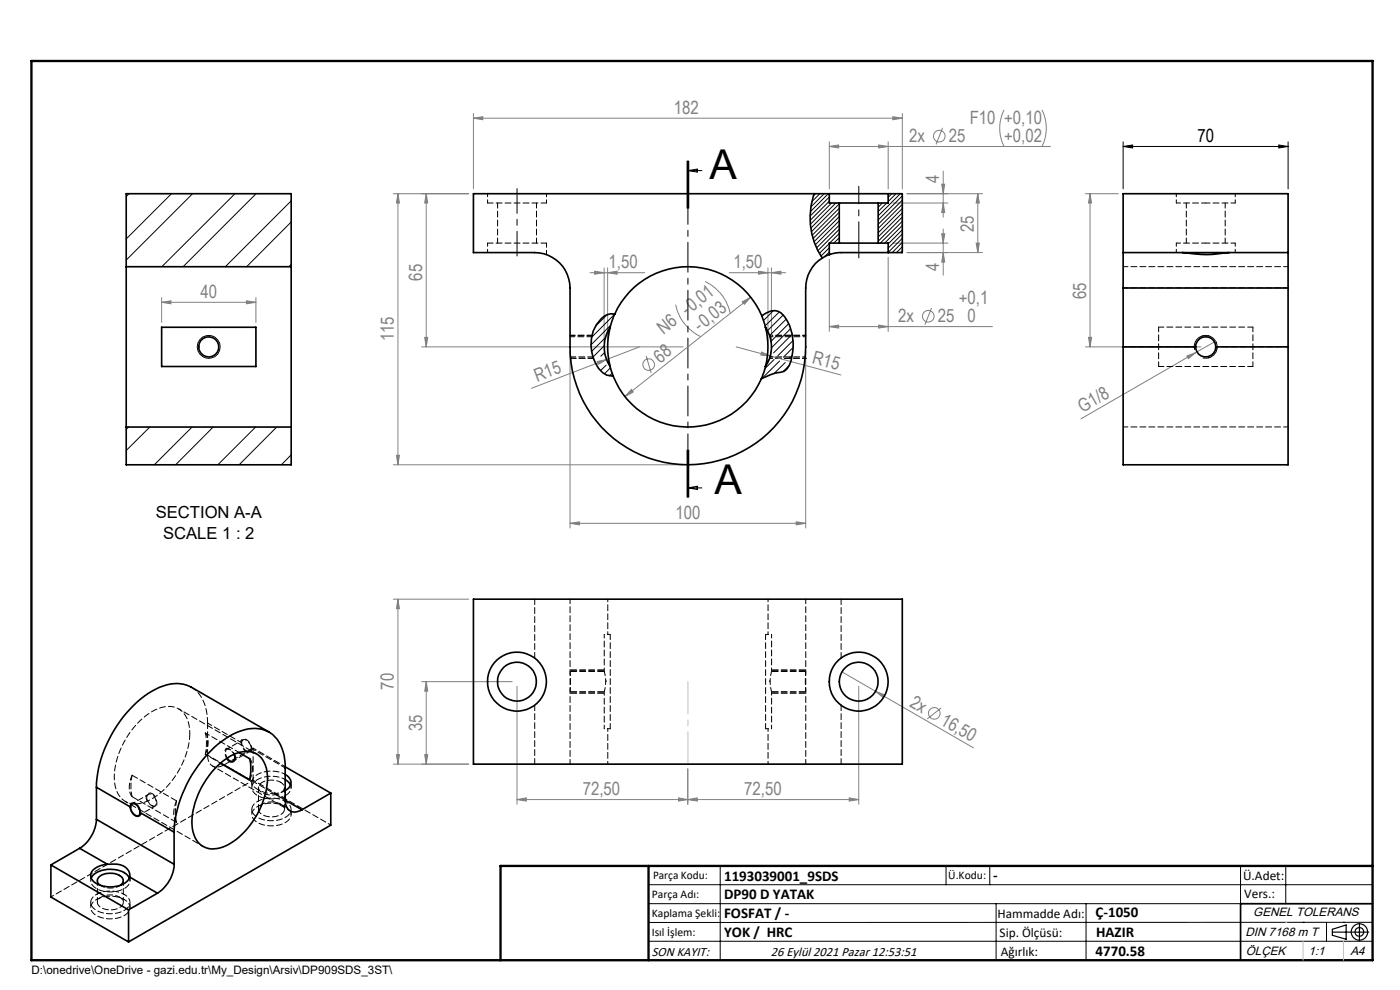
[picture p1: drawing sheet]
<svg xmlns="http://www.w3.org/2000/svg" width="297mm" height="210mm" viewBox="0 0 297 210" stroke-linecap="round" stroke-linejoin="round" font-family="sans-serif">
<g fill="none" stroke="#808080" stroke-width=".21">
<path d="M100.4 25.1l2-.3v.6zM100.4 24.1v16M100.4 25.1h91M175.9 30.1v10M175.9 31.1h46.9M175.9 31.1l2-.3v.6zM186.4 30.8l2 .3-2 .3zM188.4 30.1v10M189.4 24.8l2 .3-2 .3zM191.4 24.1v16M199.8 39.1h.6l-.3 2zM200 27.1l-1.4 3.5"/>
<path d="M200.1 36.3v9.8M213 23.3a8.6 8.6 0 0 0 0 7.8M221.1 23.3a8.6 8.6 0 0 1 0 7.8M83.4 41.1h16M84.4 41.1v57.5M84.4 41.1l.3 2h-.6zM90.4 41.1v32.5M90.4 41.1l.3 2h-.6zM125.2 57.8h11.6M126.2 57.5l2 .3-2 .4zM128.2 56.8v15.8M128.9 57.8l2-.3v.7z"/>
<path d="M128.9 56.8v15.8M149.6 59.7a9.6 9.6 0 0 1 5.3 6.8M154.7 57.8h12M160.9 57.5l2 .3-2 .4zM162.9 56.8v15.8M163.7 57.8l2-.3v.7zM163.7 56.8v15.8M175.9 55v15.3M188.4 54.6v15.7M189.4 51.6h11.7M189.4 43.1h11.7M192.4 53.6h16"/>
<path d="M192.4 41.1h16M199.8 49.6h.6l-.3 2zM200.1 53.6l.3 2h-.6zM200.1 43.1l.3 2h-.6zM200.1 48.6v9.8M207.1 51.6h.7l-.4 2zM207.4 41.1l.4 2h-.7zM207.4 41.1v12.5M230.3 41.1h7M231.2 41.1l.4 2h-.7zM231.2 41.1v32.5M34.3 64.1l2-.3v.6z"/>
<path d="M34.3 63.1v5.3M34.3 64.1h20M52.3 63.8l2 .3-2 .3zM54.3 63.1v5.3M89.4 73.6h55.5M90.1 71.6h.6l-.3 2zM120.9 74.6v37.4M126.7 76.7l2-.4-1.8 1zM135.7 73.6l-23 8.8M137.1 75.5l1 3.7M143.3 64.6a9.6 9.6 0 0 0 5.4 6.8M156.2 73.6l7.2 1.9"/>
<path d="M157.5 64l1.8-1-1.4 1.5zM159.3 63l-26.7 21.1M161.6 74.7l1.8 .8-2-.2zM163.4 75.5l15 4M163.6 74.5l-.7 2.4M170.9 74.6v37.4M175.9 69.3l2-.3v.6zM175.9 69.3h34.6M186.4 69l2 .3-2 .3zM197.6 65.3l-1.4 3.6M230.3 73.6h24.5M230.9 71.6h.7l-.4 2z"/>
<path d="M251.8 75.5l1.9-.7-1.6 1.3zM253.7 74.8l-24.4 14.1M257.9 72.4l-4.2 2.4M83.4 98.6h61.5M84.1 96.6h.6l-.3 2zM133.9 82.6l.4 .5-1.7 1zM120.9 111l2-.3v.6zM120.9 111h50M168.9 110.7l2 .3-2 .3zM83.4 127.1h16M84.4 127.1v35M84.4 127.1l.3 2h-.6z"/>
<path d="M89.4 144.6h19.3M90.4 144.6l.3 2h-.6zM90.4 144.6v17.5M109.7 145.6v25M178.6 142.5l27.9 16.1M182.2 145.6v25M185.7 146.6l1.9 .8-.3 .5zM199.7 150.2l-3 2.3M83.4 162.1h16M84.1 160.1h.6l-.3 2zM90.1 160.1h.6l-.3 2zM109.7 169.6l2-.3v.6z"/>
<path d="M109.7 169.6h72.5M143.9 169.3l2 .3-2 .3zM145.9 163.1v7.5M145.9 169.6l2-.3v.6zM180.2 169.3l2 .3-2 .3z"/>
<circle cx="199.3" cy="28.9" r="1.23"/>
<circle cx="137.6" cy="77.3" r="1.23"/>
<circle cx="196.9" cy="67.1" r="1.24"/>
<circle cx="198.2" cy="151.3" r="1.22"/>
</g>
<g fill="none" stroke="#000" stroke-width=".21">
<path d="M145.8 34.2v10M145.9 36.2h3M145.9 36.2l2-.3v.6zM145.9 34.2v10M146.1 34.2v10M238.3 31.1l2-.3v.6zM238.3 30.1v10M238.3 31.1h35M271.3 30.8l2 .3-2 .3zM273.3 30.1v10M121 76h.1M170.8 76h.1"/>
<path d="M253.4 74.2a2.43 2.43 0 0 1 2.2-3 2.43 2.43 0 0 1 2.6 2.6 2.43 2.43 0 0 1-3 2.1M145.8 95.5v10M145.9 95.5v10M146.1 95.5v10zM145.9 103.5l2-.4v.7zM145.9 103.5h3M49.7 160a1 1 0 0 1-.1 1.6 1 1 0 0 1-1.5-.7M27.9 170.3a1.79 1.79 0 0 1 1.9 2.1 .77 .77 0 0 1-.5 .8 .77 .77 0 0 1-.9-.3 1.91 1.91 0 0 1-.5-2.6zM137.6 187.7h153.6M137.6 191.7h153.6M137.6 199.7h153.6M152.8 183.7v20"/>
<path d="M200.7 183.7v4M210 183.7v4M211.3 191.7v12M230.4 191.7v12M263.2 183.7v20M272.8 183.7v8M276.4 195.6h.1M281.4 195.6v4.1M285 195.6h.1M291.2 195.6l-153.6 .1"/>
<circle cx="44.3" cy="73.6" r="2.42"/>
</g>
<path d="M48.3 158.8l-.2-.1a1.79 1.79 0 0 0 0 2.2" fill="none" stroke="#000" stroke-width=".21" stroke-dasharray="1.3 .6" stroke-dashoffset=".3" stroke-linecap="butt"/>
<path d="M49.8 160l-1.1-1.1" fill="none" stroke="#000" stroke-width=".21" stroke-dasharray="1.3 .6" stroke-dashoffset=".8" stroke-linecap="butt"/>
<path d="M51.1 157.5l.3-.7a1.66 1.66 0 0 1 1.9 1.4l.1 .6M53.4 158.8a.76 .76 0 0 1-.5 .8 .76 .76 0 0 1-.9-.3l-.6-.8-.3-1" fill="none" stroke="#000" stroke-width=".21" stroke-dasharray="1.3 .6" stroke-dashoffset=".5" stroke-linecap="butt"/>
<path d="M32.3 168.3a.92 .92 0 0 0-1.1 .2 .92 .92 0 0 0-.1 1.2 2.13 2.13 0 0 0 2 1.4 2.28 2.28 0 0 0-.8-2.8" fill="none" stroke="#000" stroke-width=".21" stroke-dasharray="1.3 .6" stroke-dashoffset=".4" stroke-linecap="butt"/>
<g fill="none" stroke="#000" stroke-width=".25">
<path d="M282.6 197.7h7.8M282.6 197.1l3-.9v3l-3-.8zM288.4 195.8v3.8M106.2 203.7h185"/>
<circle cx="288.4" cy="197.7" r="1.74"/>
<circle cx="288.4" cy="197.7" r=".93"/>
</g>
<path d="M120.9 147h7.3M128.2 142.1h-7.3M163.7 147h7.2M170.9 142.1h-7.2" fill="none" stroke="#000" stroke-width=".21" stroke-dasharray="1.3 .6" stroke-dashoffset="-.1"/>
<path d="M253.4 73.6v-.1M255 71.3l.3-.1M256.3 71.2l.2 .1M256.5 75.8l-.2 .1M257.9 72.4l.1 .3M258.2 73.6l-.1 .5M48.7 158.9l-.4-.1M128.6 144.6v-.2M163.3 144.6v-.2" fill="none" stroke="#000" stroke-width=".21" stroke-dasharray="1.3 .6"/>
<path d="M163.3 76h7.5" fill="none" stroke="#000" stroke-width=".21" stroke-dasharray="1.3 .6" stroke-dashoffset=".7"/>
<path d="M170.9 71.1h-7.6" fill="none" stroke="#000" stroke-width=".21" stroke-dasharray="1.3 .6" stroke-dashoffset=".6"/>
<path d="M121.1 76h4.8" fill="none" stroke="#000" stroke-width=".21" stroke-dasharray="1.3 .6" stroke-dashoffset=".1"/>
<path d="M125.6 71.1h-4.7" fill="none" stroke="#000" stroke-width=".21" stroke-dasharray="1.3 .6" stroke-dashoffset=".2"/>
<path d="M182.2 54.7v-15.2" fill="none" stroke="#000" stroke-width=".21" stroke-dasharray="15.2 1.3 1.3 1.3" stroke-dashoffset="7.6"/>
<path d="M109.7 40v14.3" fill="none" stroke="#000" stroke-width=".21" stroke-dasharray="15.2 1.3 1.3 1.3" stroke-dashoffset="10"/>
<path d="M145.9 34.2v71.3" fill="none" stroke="#000" stroke-width=".21" stroke-dasharray="6.3 1.3 1.3 1.3" stroke-dashoffset="3.1"/>
<path d="M291.2 191.7h-28v12" fill="none" stroke="#000" stroke-width=".35"/>
<path d="M6.7 12.9h284.5v190.8h-284.5zM137.6 183.7v20M291.2 183.7h-185v20" fill="none" stroke="#000" stroke-width=".5"/>
<path d="M145.9 144.6v17.5" fill="none" stroke="#c0c0c0" stroke-width=".21" stroke-dasharray="15.2 1.3 1.3 1.3" stroke-dashoffset="8.4"/>
<path d="M276.4 199.7v4M285 199.7v4" fill="none" stroke="#c0c0c0" stroke-width=".21"/>
<path d="M272.8 195.6h.1" fill="none" stroke="#c0c0c0" stroke-width=".25"/>
<g fill="#808080">
<path d="M34.3 64.1l2-.3v.6zM52.3 63.8l2 .3-2 .3z"/>
<path d="M180.2 169.3l2 .3-2 .3zM145.9 169.6l2-.3v.6z"/>
<path d="M109.7 169.6l2-.3v.6zM143.9 169.3l2 .3-2 .3z"/>
</g>
<path d="M271.3 30.8l2 .3-2 .3zM238.3 31.1l2-.3v.6z" fill="#000"/>
<g fill="#808080">
<path d="M126.7 76.7l2-.4-1.8 1z"/>
<path d="M251.8 75.5l1.9-.7-1.6 1.3z"/>
<path d="M185.7 146.6l1.9 .8-.3 .5z"/>
<path d="M161.6 74.7l1.8 .8-2-.2z"/>
<path d="M186.4 69l2 .3-2 .3zM175.9 69.3l2-.3v.6z"/>
<path d="M189.4 24.8l2 .3-2 .3zM100.4 25.1l2-.3v.6z"/>
<path d="M126.2 57.5l2 .3-2 .4zM128.9 57.8l2-.3v.7z"/>
<path d="M186.4 30.8l2 .3-2 .3zM175.9 31.1l2-.3v.6z"/>
<path d="M160.9 57.5l2 .3-2 .4zM163.7 57.8l2-.3v.7z"/>
<path d="M133.9 82.6l-1.3 1.5 1.7-1zM157.5 64l.4 .5 1.4-1.5z"/>
<path d="M200.1 53.6l.3 2h-.6zM199.8 49.6h.6l-.3 2z"/>
<path d="M84.1 160.1h.6l-.3 2zM84.4 127.1l.3 2h-.6z"/>
<path d="M84.1 96.6h.6l-.3 2zM84.4 41.1l.3 2h-.6zM90.1 71.6h.6l-.3 2zM90.4 41.1l.3 2h-.6z"/>
<path d="M90.4 144.6l.3 2h-.6zM90.1 160.1h.6l-.3 2zM231.2 41.1l.4 2h-.7zM230.9 71.6h.7l-.4 2z"/>
<path d="M200.1 43.1l.3 2h-.6zM199.8 39.1h.6l-.3 2z"/>
<path d="M207.4 41.1l.4 2h-.7zM207.1 51.6h.7l-.4 2z"/>
<path d="M120.9 111l2-.3v.6zM168.9 110.7l2 .3-2 .3z"/>
</g>
<g fill="none" stroke="#000" stroke-width=".21">
<path d="M27.4 41.1l-.6 .6M36.4 41.1l-9.6 9.6M40.9 41.1l-14.1 14.1M49.8 41.1l-15.5 15.5M54.3 41.1l-15.5 15.5M61.8 56.1l-.5 .5M61.8 42.6l-14 14M61.8 47.1l-9.5 9.5M173 41.1l-.5 .4M173.9 41.1l-1.7 1.7M174.8 41.1l-2.8 2.8M175.7 41.1l-3.8 3.8"/>
<path d="M175.9 41.8l-4 4M175.9 42.7l-4 4M175.9 51.7l-2.1 2.1M175.9 52.6l-1.7 1.7M175.9 53.5l-1 .9M176.4 43.1l-4.5 4.5M177.3 43.1l-5.3 5.3M178 43.2l-5.9 6M178 44.2l-5.7 5.7M178 45l-5.5 5.6M178 46l-5.3 5.3M178 46.8l-5.1 5.2"/>
<path d="M178 47.8l-4.8 4.8M178 48.6l-4.5 4.6M178 49.5l-2 2.1M178 50.4l-1.1 1.2M178 51.3l-.2 .3M186.3 43.1h.1M187.2 43.1l-.9 .9M188.1 43.1l-1.8 1.8M189.2 41.1l-.8 .8M190.1 41.1l-1.7 1.6M191 41.1l-4.7 4.7M191.4 41.5l-5.1 5.2"/>
<path d="M191.4 50.5l-3 3M191.4 42.5l-5.1 5.1M191.4 43.3l-5.1 5.2M191.4 44.2l-5.1 5.2M191.4 45.1l-5.1 5.2M191.4 46l-5.1 5.2M191.4 46.9l-4.6 4.7M191.4 47.8l-3.7 3.8M191.4 48.7l-3 3M191.4 49.6l-3 3M191.4 51.4l-2.1 2.2M191.4 52.3l-1.2 1.3"/>
<path d="M191.4 53.2l-.3 .4M128.2 73.4l-2.4 2.3M128.3 74.8l-.8 .8M128.4 71.6l-2.9 2.9M128.6 77.5l-1.2 1.1M128.8 66.7l-2.5 2.5M129.5 78l-1.3 1.3M129.5 69l-4.1 4.2M129.9 79.2l-.6 .5M130.4 66.7l-4.9 4.8M163.4 75.6h.1M164.1 65.9l-2.1 2.1"/>
<path d="M164.2 76.3l-1.9 1.9M165.3 66.1l-3 3M165.4 76.6l-3.7 3.6M166.2 66.8l-3.4 3.3M166.6 76.9l-2.3 2.3M166.8 67.7l-3.5 3.5M167.3 68.6l-3.7 3.8M167.4 77.5l-1.3 1.4M167.7 69.7l-4 4.1M168.1 70.9l-4 4M168.1 75.4l-.7 .7M168.3 72.2l-3.3 3.3"/>
<path d="M168.3 73.7l-2.1 2.1M27.3 90.6l-.5 .5M31.8 90.6l-5 5M40.7 90.6l-8 8M45.2 90.6l-7.9 8M54.2 90.6l-8 8M58.7 90.6l-8 8M61.8 96.5l-2.1 2.1"/>
</g>
<g fill="none" stroke="#000" stroke-width=".35">
<path d="M26.8 56.6v34M26.8 56.6v-15.5h35v15.5M26.8 56.6h35M61.8 56.6v34M172.7 41.1a15.3 15.3 0 0 0 1.7 13.6M175.9 41.1h-75.5v12.5h13a7.5 7.5 0 0 1 7.5 7.5v12.5a25 25 0 0 0 25 25 25 25 0 0 0 25-25v-12.5a7.5 7.5 0 0 1 3.5-6.4M175.9 54l-1.5 .7M175.9 41.1h12.5M175.9 41.1v2h2.1M178 51.6h8.3M178 43.1h8.3M178 51.6h-2.1v2.4"/>
<path d="M178 43.1v8.5M186.3 51.6h2.1v2M186.3 43.1v8.5M188.4 53.6h-6.8a17.1 17.1 0 0 0-5.5 .4h-.2M188.4 41.1h3v12.5h-3M188.4 41.1v2h-2.1M238.3 53.6v7.5M238.3 53.6h35M238.3 53.6v-12.5h35v12.5M250.8 53.6h.5a27.7 27.7 0 0 0 9.5 0M273.3 53.6v7.5M34.3 69.4h20v8.3h-20z"/>
<path d="M129.4 69.4a7.6 7.6 0 0 0 0 8.3M129.4 77.7l.7 2.1M129.4 69.4a16.6 16.6 0 0 0 0 8.3M130.1 79.8a17 17 0 0 0 15.5 10.8 17 17 0 0 0 15.9-10.3M130.4 66.6a17 17 0 0 1 15.7-10 17 17 0 0 1 15.5 10.4M130.4 66.6a3 3 0 0 0-2.8 1 8.2 8.2 0 0 0 .2 11.4l.9 .6 1.4 .2M130.4 66.6l-1 2.8M161.6 67a3.3 3.3 0 0 1 4.1-.6 10.3 10.3 0 0 1 1.2 11.9l-.6 .5a13.6 13.6 0 0 0-4.8 1.5M161.6 67l.8 2.4M162.4 69.4a7.4 7.4 0 0 1 0 8.3M162.4 77.7l-.9 2.6M162.4 69.4a16.6 16.6 0 0 1 0 8.3"/>
<path d="M238.3 73.6v25h35v-25M238.3 61.1v12.5M238.3 61.1h35M238.3 73.6h15.3M253.6 73.6a2.13 2.13 0 0 1 2.2-2.2 2.13 2.13 0 0 1 2.1 2.2M253.6 73.6a2.13 2.13 0 0 0 2.2 2.1 2.13 2.13 0 0 0 2.1-2.1M257.9 73.6h15.4M273.3 61.1v12.5M26.8 90.6v8h35v-8M26.8 90.6h35M100.4 127.1h91v35h-91zM50.7 159.6l2.3 1.3a10.6 10.6 0 0 1 0 4.6l-6.2-3.6"/>
<path d="M57.1 155.3l-16.5-9.5a7.6 7.6 0 0 0-7.5 .4 25.4 25.4 0 0 0-12 15.9l-.5 3-.1 1.9M16.9 179.9l5.9 3.4M16.9 179.9l-6.1 3.6M20.5 173.8a7.9 7.9 0 0 1-3.6 6.1M20.5 167l7.2 4.2M20.5 173.8l16.4 9.5M20.5 167v6.8M27.7 171.2a.64 .64 0 0 1 .8-.7 2.1 2.1 0 0 1 1.2 1.9M27.7 171.2a1.67 1.67 0 0 0 1.8 1.8l.2-.6M29.7 172.4l7.2 4.1M36.9 176.5v6.8M46.1 162.5a8.7 8.7 0 0 1 7-3.1 4.4 4.4 0 0 1 3.5 4.2 16.5 16.5 0 0 1-4 12.1 10.5 10.5 0 0 1-7.7 4.4 4.4 4.4 0 0 1-4.1-4.3 17 17 0 0 1 5.3-13.3z"/>
<path d="M49.6 160a.88 .88 0 0 1-.1 1.4 .88 .88 0 0 1-1.3-.6M60.5 169.7v-6.8a8.8 8.8 0 0 0-3.1-7.4 7.3 7.3 0 0 0-7.1-.2 24.2 24.2 0 0 0-11.6 13.2 22.7 22.7 0 0 0-1.8 8M60.5 169.7a2.17 2.17 0 0 0 1.1 2.3 2.17 2.17 0 0 0 2.5-.2M60.5 164.3a1.8 1.8 0 0 1 1.2 1.7 1.8 1.8 0 0 1-1.2 1.7M60.5 165.4l.7 .5 .4 .6M60.5 162.7l9.7 5.5M60.5 169.7l3.6 2.1M70.2 168.2v6.8l-42.9 24.8M70.2 168.2l-6.1 3.6M10.8 183.5v6.8l16.5 9.5M10.8 183.5l16.5 9.5M19.3 186.3a4.4 4.4 0 0 1 4.5-1.9 3.8 3.8 0 0 1 3.6 1.9"/>
<path d="M21.2 187.8a1.18 1.18 0 0 1-.6-1.2 1.18 1.18 0 0 1 .9-1 3.8 3.8 0 0 1 4.5 .8 1.11 1.11 0 0 1-.4 1.4M22.8 183.3a4 4 0 0 0-3.5 2 2.08 2.08 0 0 0 1.6 2.3 5.9 5.9 0 0 0 6.3-.9l.3-.7M22.8 183.3a4.9 4.9 0 0 1 4.2 1.1 2.01 2.01 0 0 1 .5 1.6M27.3 193v6.8M27.5 186l5.9 3.5M33.4 189.5l-6.1 3.5M36.9 183.3a7.8 7.8 0 0 1-3.5 6.2"/>
<circle cx="44.3" cy="73.6" r="2.13"/>
<circle cx="109.7" cy="144.6" r="4.1"/>
<circle cx="109.7" cy="144.6" r="6.2"/>
<circle cx="182.2" cy="144.6" r="4.1"/>
<circle cx="182.2" cy="144.6" r="6.2"/>
</g>
<path d="M103.4 43.1h12.5M115.9 51.6h-12.5M113.4 139.6v-12.5M178.4 139.6v-12.5M44 153.4a8.3 8.3 0 0 0-3.4-7.6M44 160.2v-6.8M53.5 165.6l-5.9-3.4M53.7 165.5v-6.8M113.4 162.1v-12.5M178.4 162.1v-12.5" fill="none" stroke="#000" stroke-width=".21" stroke-dasharray="1.3 .6" stroke-dashoffset=".1"/>
<g fill="none" stroke="#000" stroke-width=".21" stroke-dasharray="1.3 .6" stroke-dashoffset=".4">
<path d="M115.9 54v-2.4M249.5 43.1h6.3M255.8 43.1h6.2M255.8 51.6h-6.3M262 51.6h-6.2M120.9 146.7v-4.3M128.2 146.7a7.5 7.5 0 0 0 0-4.2M163.7 142.4a7.5 7.5 0 0 0 0 4.3M170.9 142.4v4.3M176 144.4v.8M59.5 165.9a1.23 1.23 0 0 1 .8 1.3 1.23 1.23 0 0 1-1 1.1 3.5 3.5 0 0 1-4.4-.9 1.62 1.62 0 0 1 1.6-1.8l1.4-.1 1.6 .4M59.5 170.6a1.23 1.23 0 0 1 .8 1.3 1.23 1.23 0 0 1-1 1 3.5 3.5 0 0 1-4.4-.9 1.62 1.62 0 0 1 1.6-1.8l1.4-.1 1.6 .5"/>
<path d="M60.5 167.7l-1.2 .5-1.1 .2M25.4 190.3a1.23 1.23 0 0 1 .8 1.3 1.23 1.23 0 0 1-1.1 1.1 3.5 3.5 0 0 1-4.4-1 1.62 1.62 0 0 1 1.6-1.7l1.4-.2 1.7 .5"/>
</g>
<g fill="none" stroke="#000" stroke-width=".21" stroke-dasharray="1.3 .6" stroke-dashoffset=".6">
<path d="M103.4 51.6v2M103.4 41.1v2M115.9 43.1v-2M249.5 41.1v2M249.5 51.6v2M262 43.1v-2M262 53.6v-2M253.7 73.6h-15.4M273.3 73.6h-15.4M129.5 134.6h-1.3M162.4 134.6h1.3M40.3 155.6a5.3 5.3 0 0 0-3.1-5.6 7.1 7.1 0 0 0-6.3 1.8 17.6 17.6 0 0 0-6.6 13.8 4.8 4.8 0 0 0 3.6 4.9h.2"/>
<path d="M54.4 159.9l-16.5-9.5M129.5 154.6h-1.3M162.4 154.6h1.3M26.6 170l16.5 9.5M45.1 162.5l16.5 9.5M53.4 166v1.1M60.5 169.7l-16.5-9.5M60.5 170a1.83 1.83 0 0 1 1.3 1.8 1.83 1.83 0 0 1-1.5 1.7 5.9 5.9 0 0 1-6.6-.9 1.8 1.8 0 0 1 1.2-2.7 6.6 6.6 0 0 1 5.6 .1M60.5 171.1a1.83 1.83 0 0 1 1.3 1.8 1.83 1.83 0 0 1-1.5 1.7 5.9 5.9 0 0 1-6.6-.9 1.8 1.8 0 0 1 1.2-2.7 6.6 6.6 0 0 1 5.6 .1M70.2 175l-16.5-9.5M10.8 190.3l42.9-24.8M26.4 189.7a1.83 1.83 0 0 1 1.2 1.9 1.83 1.83 0 0 1-1.4 1.6 5.9 5.9 0 0 1-6.7-.9 1.8 1.8 0 0 1 1.2-2.7 6.6 6.6 0 0 1 5.7 .1"/>
<path d="M26.4 190.8a1.83 1.83 0 0 1 1.2 1.8 1.83 1.83 0 0 1-1.4 1.7 5.9 5.9 0 0 1-6.7-.9 1.8 1.8 0 0 1 1.2-2.7 6.6 6.6 0 0 1 5.7 .1M27.6 186.8v-1.1"/>
</g>
<g fill="none" stroke="#000" stroke-width=".21" stroke-dasharray="1.3 .6" stroke-dashoffset=".2">
<path d="M105.6 43.1v8.5M113.8 51.6v-8.5M251.7 43.1v8.5M259.9 51.6v-8.5M121 75.7h4.8M125.5 71.4h-4.6M245.8 77.7h20M265.8 69.4h-20M43.6 155.5a10.6 10.6 0 0 1 0 4.5M129.5 154.6v-20M162.4 154.6v-20M28 169a10.6 10.6 0 0 1 0-4.6"/>
<path d="M28 169a4.4 4.4 0 0 1 0-4.6M37.4 174.4a10.6 10.6 0 0 1 0-4.5M37.4 174.4a4.4 4.4 0 0 1 0-4.5M43.6 160a4.7 4.7 0 0 0 0-4.5M53 165.5a4.7 4.7 0 0 0 0-4.6M54.8 167.1v4.6M60.3 171.7v-4.6M60.5 169.7l-2.3-1.3M20.7 186.8v4.6M25.6 187.7a4.1 4.1 0 0 1-4.4 0M26.2 191.4v-4.6"/>
</g>
<path d="M163.4 75.7h7.4M170.9 71.4h-7.5M128.9 127.1v7.5M162.9 134.6v-7.5M51.3 157.6a1.65 1.65 0 0 0 1.7 1.8l.3-.7M128.9 154.6v7.5M46.8 161.9l-3.2-1.9M162.9 162.1v-7.5" fill="none" stroke="#000" stroke-width=".21" stroke-dasharray="1.3 .6" stroke-dashoffset=".7"/>
<path d="M273.3 56.6h-35M245.8 69.4v8.3M265.8 69.4v8.3M273.3 61.1h-35M238.3 90.6h35M43.6 155.5l7.1 4.1M51.3 157.6l-7.3-4.2M60.5 162.9l-7.2-4.2M120.9 162.1v-35M170.9 162.1v-35" fill="none" stroke="#000" stroke-width=".21" stroke-dasharray="1.3 .6" stroke-dashoffset=".3"/>
<path d="M257.9 73.4v.4M178.4 139.6l-.1 .1M53.7 158.7l-6.1 3.5M178.3 149.5l.1 .1M28 164.4l9.4 5.5M37.4 174.4l-9.4-5.4" fill="none" stroke="#000" stroke-width=".21" stroke-dasharray="1.3 .6"/>
<g fill="none" stroke="#000" stroke-width=".21" stroke-dasharray="1.3 .6" stroke-dashoffset=".5">
<path d="M128.2 134.6v7.9M51.6 156.9l-3.5 2M128.2 146.7v7.9M163.7 142.4v-7.8M163.7 154.6v-7.9M29.4 173l3.5-2M31.5 168.5l-3.5 2M48.2 160.8l-.3-.6a.84 .84 0 0 1 .5-1.3l.6 .3 .7 .8M49.5 161.4l3.5-2M53.4 171.7v1.1M53.5 165.6a4 4 0 0 1 3.9-2l1.7 .1 1.4 .6M58.2 168.4a5.1 5.1 0 0 1-4.7-2.2v-.6"/>
<path d="M60.5 162.6l-6.8-3.9M60.5 165.4a6 6 0 0 0-6.7 .6 1.72 1.72 0 0 0 .8 2.8 6 6 0 0 0 6.8-.7l.3-.6-.1-1M61.8 167.1v-1.1M61.8 172.8v-1.1M19.2 185.7v1.1M19.2 191.4v1.1M19.4 186.2a1.95 1.95 0 0 0 1.5 2.5 6 6 0 0 0 6.3-.9l.3-.6v-1M27.6 192.5v-1.1"/>
</g>
<path d="M120.9 146.7h7.3M128.2 142.4h-7.3M163.7 146.7h7.2M170.9 142.4h-7.2M28.7 170.5a10.6 10.6 0 0 0 7.4-4.4 17.7 17.7 0 0 0 4.2-10.5M31.1 169.2a2.05 2.05 0 0 0 1.8 1.8 1.88 1.88 0 0 0-.9-2.6 .73 .73 0 0 0-.9 .8M47.6 162.2a2.15 2.15 0 0 1-2.5 .3 2.15 2.15 0 0 1-1.1-2.3" fill="none" stroke="#000" stroke-width=".21" stroke-dasharray="1.3 .6" stroke-dashoffset="-.1"/>
<path d="M53.3 158.7a1.82 1.82 0 0 0-1.7-1.8l-.3 .7" fill="none" stroke="#000" stroke-width=".21" stroke-dasharray="1.3 .6" stroke-dashoffset="-.2"/>
<g font-size="8.7">
<text x="150.5" y="38">A</text>
<text x="151.6" y="104.8">A</text>
</g>
<g font-size="3.9" fill="#808080">
<text x="143" y="24.2">182</text>
<text x="205.7" y="26.3">F10 +0,10</text>
<text x="192.9" y="30.2">2x</text>
<text x="201.3" y="30.2">25</text>
<text x="213" y="30.2">+0,02</text>
<text x="199.2" y="38.9" transform="rotate(-90 199.2 38.9)">4</text>
<text x="206.6" y="49.3" transform="rotate(-90 206.6 49.3)">25</text>
<text x="89.6" y="59.5" transform="rotate(-90 89.6 59.5)">65</text>
<text x="129.1" y="57">1,50</text>
<text x="155.6" y="57">1,50</text>
<text x="199.2" y="57.5" transform="rotate(-90 199.2 57.5)">4</text>
<text x="42.5" y="63.2">40</text>
<text x="203.4" y="64.5">+0,1</text>
<text x="230.4" y="63.5" transform="rotate(-90 230.4 63.5)">65</text>
<text x="140.7" y="71.1" transform="rotate(-38 140.7 71.1)">N6 -0,01</text>
<text x="148.5" y="70.5" transform="rotate(-38 148.5 70.5)">-0,03</text>
<text x="190.6" y="68.4">2x</text>
<text x="199" y="68.4">25</text>
<text x="205.3" y="68.4">0</text>
<text x="83.6" y="72.4" transform="rotate(-90 83.6 72.4)">115</text>
<text x="140" y="77.1" transform="rotate(-38 140 77.1)">68</text>
<text x="172.2" y="77" transform="rotate(15 172.2 77)">R15</text>
<text x="113.9" y="81" transform="rotate(-21 113.9 81)">R15</text>
<text x="229.6" y="87.7" transform="rotate(-30 229.6 87.7)">G1/8</text>
<text x="143.3" y="110.1">100</text>
<text x="83.6" y="146.3" transform="rotate(-90 83.6 146.3)">70</text>
<text x="192.8" y="149.7" transform="rotate(30 192.8 149.7)">2x</text>
<text x="89.6" y="155.1" transform="rotate(-90 89.6 155.1)">35</text>
<text x="199.3" y="153.5" transform="rotate(30 199.3 153.5)">16,50</text>
<text x="123.6" y="168.7">72,50</text>
<text x="157.9" y="168.7">72,50</text>
</g>
<text font-size="3.9" x="254.1" y="30.2">70</text>
<g font-size="3.5">
<text x="33" y="109.8">SECTION A-A</text>
<text x="34.6" y="114.3">SCALE 1 : 2</text>
</g>
<g font-size="3.2">
<text x="153.6" y="186.8">1193039001_9SDS</text>
<text x="153.6" y="190.8">DP90 D YATAK</text>
<text x="210.7" y="186.6">-</text>
<text x="153.6" y="194.8">FOSFAT / -</text>
<text x="232.4" y="194.5">Ç-1050</text>
<text x="153.6" y="198.8">YOK / HRC</text>
<text x="232.4" y="202.8">4770.58</text>
<text x="232.5" y="198.8">HAZIR</text>
</g>
<g font-size="2.8">
<text x="263.7" y="186.7">Ü.Adet:</text>
<text x="263.9" y="190.5">Vers.:</text>
<text x="211.6" y="194.8">Hammadde Adı:</text>
<text x="138.3" y="202.8">SON KAYIT:</text>
<text x="163.6" y="202.8">26 Eylül 2021 Pazar 12:53:51</text>
<text x="212.1" y="198.7">Sip. Ölçüsü:</text>
<text x="212.3" y="202.7">Ağırlık:</text>
</g>
<g font-size="2.6">
<text x="265.9" y="194.4">GENEL TOLERANS</text>
<text x="264.2" y="198.5">DIN 7168 m T</text>
<text x="264.3" y="202.6">ÖLÇEK</text>
<text x="277.6" y="202.6">1:1</text>
<text x="286.5" y="202.6">A4</text>
</g>
<g font-size="2.5">
<text x="138.3" y="190.5">Parça Adı:</text>
<text x="138.5" y="186.5">Parça Kodu:</text>
<text x="201.2" y="186.5">Ü.Kodu:</text>
<text x="138.3" y="194.5">Kaplama Şekli:</text>
<text x="138.3" y="198.6">Isıl İşlem:</text>
<text x="6.7" y="206.7">D:\onedrive\OneDrive - gazi.edu.tr\My_Design\Arsiv\DP909SDS_3ST\</text>
</g>
</svg>
